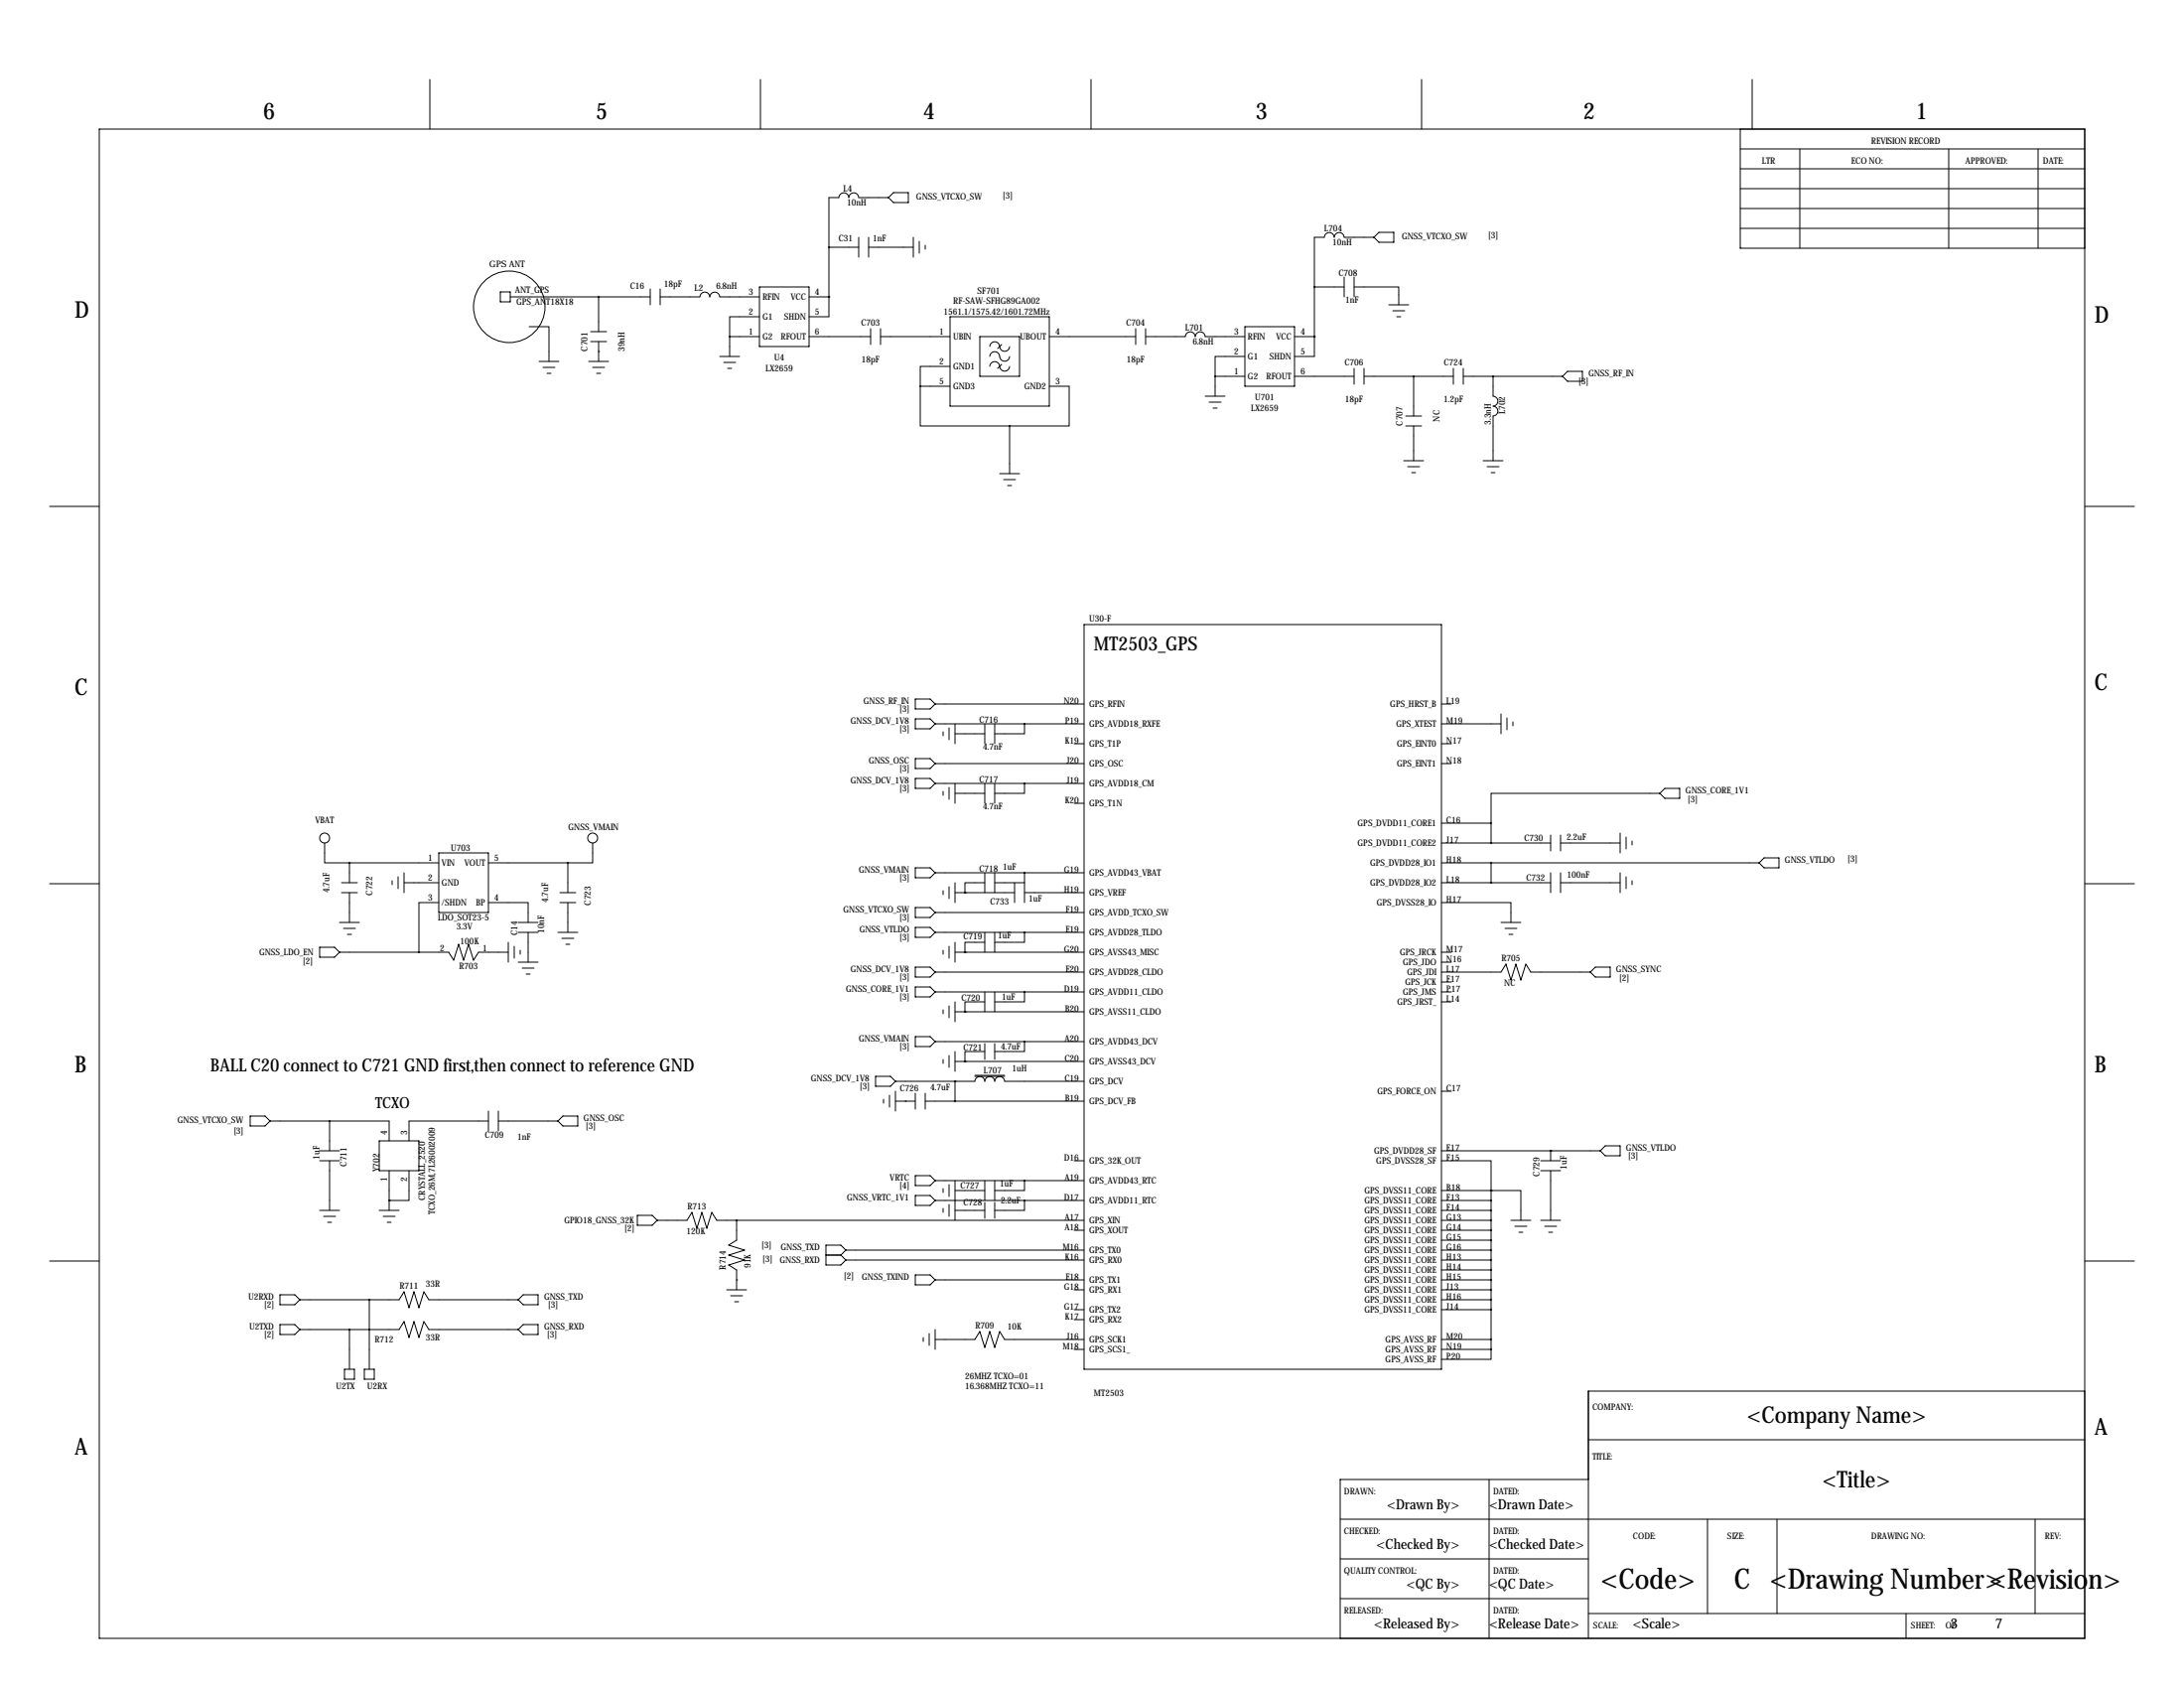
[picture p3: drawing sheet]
<svg xmlns="http://www.w3.org/2000/svg" width="559mm" height="432mm" viewBox="0 0 559 432" stroke-linecap="round" stroke-linejoin="round" font-family="sans-serif">
<g fill="none" stroke="#000" stroke-width=".25">
<path d="M25.4 33h508v386.1h-508zM110 20.3v12.7M194.6 20.3v12.7M279.1 20.3v12.7M363.7 20.3v12.7M445.3 38.1h88.1M445.3 33v30.5h88.1M448.3 20.3v12.7M460.5 38.1v25.4M498.6 38.1v25.4M521.5 38.1v25.4M227.3 50.5h-7.6a1.27 1.27 0 0 0-1.3-1.2 1.27 1.27 0 0 0-1.2 1.2 1.27 1.27 0 0 0-1.3-1.2 1.27 1.27 0 0 0-1.3 1.2h-2.5v30.5h-5.1"/>
<path d="M228.6 49.3h3.8v2.5h-3.8l-1.3-1.3zM445.3 48.3h88.1M445.3 43.2h88.1M445.3 53.3h88.1M445.3 58.4h88.1M128 74.7h2.6v2.5h-2.6zM130.6 75.9h35.8M153.2 75.9v8.9M166.4 73.9v4.1M168.9 75.9h10.2a1.27 1.27 0 0 1 1.2-1.2 1.27 1.27 0 0 1 1.3 1.2 1.27 1.27 0 0 1 1.3-1.2 1.27 1.27 0 0 1 1.2 1.2h10.2M168.9 73.9v4.1M194.3 73.4h12.7v15.2h-12.7z"/>
<path d="M207 75.9h5.1M212.1 75.9h.1M212.1 63.2h7.6M219.7 60.7v5.1M222.2 60.7v5.1M222.2 63.2h11.5M233.7 60.7v5.1M235.2 61.7v3.1M236.7 62.7v1.1M336.3 73.4h7.6M343.9 70.9v5M346.5 73.4h11.4v4.6"/>
<path d="M346.5 70.9v5M351.5 60.7h-7.6a1.27 1.27 0 0 0-1.3-1.2 1.27 1.27 0 0 0-1.2 1.2 1.27 1.27 0 0 0-1.3-1.2 1.27 1.27 0 0 0-1.3 1.2h-2.5v30.5h-5.1M351.5 60.7l1.3-1.3h3.8v2.6h-3.8zM355.3 78h5.1M356.4 79.5h3M135.4 83.6h5.1v8.9M137.9 92.5h5.1M138.9 94h3.1M140 95.5h1M150.6 92.5h5.1M151.1 87.4h4.1M151.1 84.8h4.1"/>
<path d="M151.6 94h3.1M152.7 95.5h1M153.2 89.9h.1M153.2 87.4v5.1M184.1 91.2h5.1M185.2 92.7h3M186.2 94.2h1M186.7 86.1h7.6M186.7 86.1v5.1M194.3 81h-7.6v5.1M207 86.1h15.8M222.8 84.1v4"/>
<path d="M225.3 84.1v4M225.3 86.1h17.8M235.5 98.8v10.2h22.8M235.5 98.8h7.6M243.1 93.7h-7.6v5.1M243.1 81h25.4v22.9h-25.4zM250.7 86.1h10.2v10.2h-10.2zM253.2 93.7a1.33 1.33 0 0 1 1.6-1.2 1.33 1.33 0 0 1 1.1 1.6 1.27 1.27 0 0 0 1.3 .8 1.27 1.27 0 0 0 1.1-1.2M253.2 91.2a1.33 1.33 0 0 1 1.6-1.2 1.33 1.33 0 0 1 1.1 1.6 1.27 1.27 0 0 0 1.3 .8 1.27 1.27 0 0 0 1.1-1.2M253.2 88.6a1.33 1.33 0 0 1 1.6-1.2 1.33 1.33 0 0 1 1.1 1.6 1.27 1.27 0 0 0 1.3 .9 1.27 1.27 0 0 0 1.1-1.2M256.3 93.2l-1 1M256.3 88.1l-1 1.1"/>
<path d="M268.5 98.8h5.1v10.2h-15.3M268.5 86.1h22.1M290.6 84.1v4M293.1 86.1h10.2a1.27 1.27 0 0 1 1.3-1.2 1.27 1.27 0 0 1 1.2 1.2 1.27 1.27 0 0 1 1.3-1.2 1.27 1.27 0 0 1 1.3 1.2h10.1M293.1 84.1v4M310.9 96.3h7.6M310.9 96.3v5M318.5 91.2h-7.6v5.1M318.5 83.6h12.7v15.2h-12.7zM331.2 86.1h5.1M331.2 96.3h15.3M336.3 86.1h.1"/>
<path d="M346.5 94.2v4.1M349 94.2v4.1M349 96.3h22.9M357.4 81h1M361.7 96.3v10.1M371.9 94.2v4.1M374.4 96.3h25.4M374.4 94.2v4.1M382 96.3v5a1.27 1.27 0 0 1 1.2 1.3 1.27 1.27 0 0 1-1.2 1.3 1.27 1.27 0 0 1 1.2 1.3 1.27 1.27 0 0 1-1.2 1.2v11.5M401.1 95h3.8v2.5h-3.8l-1.3-1.2zM258.3 109v12.2M308.4 101.3h5"/>
<path d="M309.4 102.9h3M310.4 104.4h1M359.2 117.9h5M359.7 106.4h4M359.7 109h4M360.2 119.4h3M361.7 109v8.9M379.5 117.9h5.1M380.5 119.4h3M12.7 129.5h12.7M255.8 121.2h5.1M256.8 122.7h3"/>
<path d="M257.8 124.2h1M361.2 120.9h1M381.5 120.9h1M533.4 129.5h12.7M277.4 159.8h91.4v190.5h-91.4zM234.2 178.8h3.8l1.3 1.3-1.3 1.3h-3.8zM234.2 183.9h3.8l1.3 1.3-1.3 1.2h-3.8zM234.2 194.1h3.8l1.3 1.2-1.3 1.3h-3.8zM234.2 199.1h3.8l1.3 1.3-1.3 1.3h-3.8zM239.3 185.2h38.1M239.3 195.3h38.1M239.3 180.1h38.1"/>
<path d="M241.3 187.2v1M242.8 186.2v3M244.3 187.7h7.7M244.3 185.2v5M252 185.2v5M254.5 185.2v5M262.1 185.2v2.5h-7.6M274.8 190.2h2.6M368.8 185.2h15.2M368.8 195.3h2.5M368.8 180.1h2.5M368.8 190.2h2.5"/>
<path d="M384 182.6v5.1M385.6 183.6v3.1M387.1 184.7v1M83.1 215.6v5.1h6.3M112.3 218.2h12.7v15.2h-12.7zM151.6 215.6v5.1h-6.3M239.3 200.4h38.1M241.3 202.4v1.1M242.8 201.4v3.1M244.3 202.9h7.7M244.3 200.4v5.1M252 200.4v5.1"/>
<path d="M254.5 200.4v5.1M262.1 200.4v2.5h-7.6M274.8 205.5h2.6M368.8 210.6h12.7M368.8 215.6h27.9M381.5 210.6v5M396.7 213.6v4.1M399.3 215.6h15.2M399.3 213.6v4.1M414.5 213.1v5.1M416.1 214.1v3.1M417.6 215.1v1.1"/>
<path d="M424.7 202.9h-43.2v7.7M426 201.7h3.8v2.5h-3.8l-1.3-1.3zM451.4 219.5h3.8v2.5h-3.8l-1.3-1.3zM12.7 226.1h12.7M86.9 236h5M87.4 225.8h4M87.4 228.3h4M87.9 237.5h3M88.9 239h1M89.4 220.7h22.9M89.4 220.7v5.1M89.4 228.3v7.7"/>
<path d="M100.3 225.3v1M101.9 224.3v3M103.4 225.8h8.9M103.4 223.3v5M112.3 230.9h-5.1v12.7M125 230.9h10.1v5.1M125 220.7h20.3M132.6 238.5h5.1M132.6 236h5.1M135.1 238.5v7.6M142.7 238.5h5.1M143.3 230.9h4"/>
<path d="M143.3 228.3h4M145.3 220.7v7.6M145.3 230.9v7.6M234.2 222h3.8l1.3 1.3-1.3 1.2h-3.8zM234.2 232.2h3.8l1.3 1.2-1.3 1.3h-3.8zM234.2 237.2h3.8l1.3 1.3-1.3 1.3h-3.8zM239.3 233.4h38.1M239.3 238.5h38.1M239.3 223.3h38.1M241.3 227.8v1.1M242.8 226.8v3.1M244.3 228.3h15.3"/>
<path d="M244.3 225.8v5.1M246.9 228.3h.1M252 225.8h-5.1v2.5M252 223.3v5M252 238.5v5.1M254.5 223.3v5M254.5 238.5v5.1M259.6 225.8v5.1M262.1 223.3v2.5h-7.6M262.1 238.5v2.5h-7.6M262.1 228.3h15.3M262.1 225.8v5.1"/>
<path d="M368.8 230.9h17.8v5.1M368.8 220.7h81.3M368.8 225.8h27.9M381.5 220.7v5.1M384 236h5.1M385.1 237.5h3M386.1 239h1M396.7 223.3v5M399.3 225.8h15.2M399.3 223.3v5M414.5 223.3v5M416.1 224.3v3"/>
<path d="M417.6 225.3v1M533.4 226.1h12.7M81.8 242.3h3.8l1.3 1.3-1.3 1.3h-3.8zM86.9 243.6h27.9l1.3 2 1.2-4 1.3 4 1.3-4 1.3 4 1.2-2h7.6M130 241v5.1M131.6 242.1v3M132.6 246.1h5.1M133.1 243.1v1M133.6 247.6h3.1M134.6 249.2h1M143.8 240h3M144.8 241.6h1"/>
<path d="M234.2 247.4h3.8l1.3 1.3-1.3 1.2h-3.8zM234.2 252.5h3.8l1.3 1.2-1.3 1.3h-3.8zM239.3 248.7h38.1M239.3 253.7h38.1M241.3 243.1v1M241.3 258.3v1M242.8 242.1v3M242.8 257.3v3M244.3 243.6h33.1M244.3 258.8h33.1M244.3 241v5.1M244.3 256.3v5.1"/>
<path d="M246.9 243.6h.1M246.9 258.8h.1M252 241h-5.1v2.6M252 256.3h-5.1v2.5M252 253.7v5.1M254.5 253.7v5.1M262.1 253.7v2.6h-7.6M368.8 243.6h2.5M368.8 248.7h15.2l1.3-2.1 1.3 4.1 1.3-4.1 1.2 4.1 1.3-4.1 1.3 2.1h15.2M368.8 253.7h2.5M368.8 246.1h2.5M368.8 251.2h2.5"/>
<path d="M368.8 256.3h2.5M406.9 248.7l1.3-1.3h3.8v2.5h-3.8zM224 275.3h3.8l1.3 1.3-1.3 1.3h-3.8zM229.1 276.6h20.3a1.27 1.27 0 0 1 1.3-1.2 1.27 1.27 0 0 1 1.3 1.2 1.27 1.27 0 0 1 1.2-1.2 1.27 1.27 0 0 1 1.3 1.2 1.27 1.27 0 0 1 1.3-1.2 1.27 1.27 0 0 1 1.2 1.2h20.4M229.1 279.1v5.1M234.2 265.2h3.8l1.3 1.2-1.3 1.3h-3.8zM234.2 279.7v4M236.7 279.7v4M239.3 266.4h38.1M241.3 271v1M242.8 270v3M244.3 276.6h.1"/>
<path d="M244.3 271.5h33.1M244.3 269v5.1M244.3 276.6v5.1M246.9 271.5h.1M249.4 275.3h7.6M249.4 275.1h7.6M252 269h-5.1v2.5M252 267v4M254.5 267v4M262.1 266.4v2.6h-7.6M368.8 279.1h2.5M64 285.5h3.8l1.3 1.3-1.3 1.2h-3.8z"/>
<path d="M69.1 286.8h30.5v5M81.8 296.9h5.1M81.8 294.4h5.1M84.3 286.8v7.6M84.3 296.9v12.7M97 291.8h10.2v7.7h-10.2zM99.6 299.5v10.1M104.6 299.5v7.6h-5M125 284.2v5.1M125 286.8h-20.4v5M127.5 284.2v5.1M127.5 286.8h15.2"/>
<path d="M144 285.5h3.8v2.5h-3.8l-1.3-1.2zM226.1 281.2v1M227.6 280.2v3M229.1 281.7h5.1M231.6 281.7h.1M236.7 281.7h40.7M274.8 296.9h2.6M368.8 296.9h12.7v7.6M368.8 294.4h40.6M394.2 296.9h5.1M394.2 299.5h5.1M396.7 294.4h.1"/>
<path d="M396.7 294.4v2.5M396.7 299.5v12.7M410.7 293.1h3.8v2.6h-3.8l-1.3-1.3zM81.8 309.6h5.1M82.8 311.1h3.1M83.8 312.7h1M97 309.6h5.1M98 311.1h3.1M99.1 312.7h1M99.6 307.1h.1M163.1 310.9h3.8l1.2 1.3-1.2 1.2h-3.8zM168.1 312.2h7.7l1.2-2.1 1.3 4.1 1.3-4.1 1.2 4.1 1.3-4.1 1.3 2.1h94"/>
<path d="M188.5 312.2v5l-2.1 1.3 4.1 1.3-4.1 1.3 4.1 1.2-4.1 1.3 2.1 1.3v5M216.4 319.8h61M216.4 319.8l-1.3 1.3M216.4 319.8l-1.3-1.3h-3.8v5.1h3.8l1.3-1.3M234.2 300.7h3.8l1.3 1.3-1.3 1.3h-3.8zM234.2 305.8h3.8l1.3 1.3-1.3 1.3h-3.8zM239.3 302h38.1M239.3 307.1h38.1M241.3 304v1.1M241.3 309.1v1M242.8 303v3.1M242.8 308.1v3"/>
<path d="M244.3 304.5h7.7M244.3 309.6h7.7M244.3 302v10.2M252 302v5.1M252 307.6v4.1M254.5 302v5.1M254.5 307.6v4.1M262.1 302v2.5h-7.6M262.1 307.1v2.5h-7.6M274.8 314.7h2.6M368.8 307.1h12.7M368.8 312.2h12.7"/>
<path d="M368.8 314.7h12.7M368.8 319.8h12.7M368.8 304.5h12.7M368.8 309.6h12.7M368.8 317.2h12.7M381.5 304.5h.1M381.5 304.5h7.6v7.7M381.5 304.5v40.7M386.6 312.2h5.1M387.6 313.7h3.1M388.6 315.2h1M394.2 312.2h5.1"/>
<path d="M395.2 313.7h3.1M396.2 315.2h1.1M12.7 322.6h12.7M71.6 331.2h3.8l1.3 1.3-1.3 1.3h-3.8zM71.6 338.8h3.8l1.3 1.3-1.3 1.3h-3.8zM76.7 332.5h25.4l1.3-2 1.2 4 1.3-4 1.3 4 1.3-4 1.2 2h22.9M94.5 332.5v17.8M132.6 332.5l1.3-1.3h3.8v2.6h-3.8zM185.9 329.9h5.1M186.9 331.5h3.1M188 333h1M188.5 327.4h.1"/>
<path d="M211.3 321.1h3.8M215.1 321.1l1.3 1.2M216.4 322.3h61M234.2 326.1h3.8l1.3 1.3-1.3 1.3h-3.8zM239.3 327.4h38.1M274.8 329.9h2.6M274.8 335h2.6M274.8 337.6h2.6M368.8 324.9h12.7M368.8 327.4h12.7M368.8 329.9h12.7M368.8 335h12.7"/>
<path d="M368.8 322.3h12.7M368.8 332.5h12.7M533.4 322.6h12.7M76.7 340.1h25.4l1.3-2 1.2 4 1.3-4 1.3 4 1.3-4 1.2 2h22.9M88.1 350.3h2.6v2.5h-2.6zM89.4 340.1v10.2M93.2 350.3h2.6v2.5h-2.6zM132.6 340.1l1.3-1.3h3.8v2.6h-3.8zM236.2 342.1v1.1M237.7 341.1v3.1M239.3 342.6h10.1l1.3-2 1.3 4.1 1.2-4.1 1.3 4.1 1.3-4.1 1.2 2h20.4M239.3 340.1v5.1"/>
<path d="M274.8 345.2h2.6M368.8 345.2h12.7M368.8 342.6h12.7M381.5 345.2v2.5h-12.7M533.4 355.9h-127v63.2M381 378.5v40.6M406.4 368.3h127M406.4 378.5h-63.5v40.6M342.9 388.6h190.5M342.9 398.8h63.5M436.9 388.6v24.1M454.7 388.6v24.1"/>
<path d="M520.7 388.6v24.1M342.9 408.9h63.5M406.4 412.7h127M487.7 412.7v6.4"/>
<circle cx="130.3" cy="78.5" r="9.1"/>
<circle cx="83.1" cy="214.4" r="1.27"/>
<circle cx="151.6" cy="214.4" r="1.27"/>
</g>
<path d="M244.3 281.7a.05 .05 0 0 0 .1 0 .05 .05 0 0 0-.1 0zM244.3 276.6a.05 .05 0 0 0 .1 0 .05 .05 0 0 0-.1 0zM396.7 294.4a.05 .05 0 0 0 .1 0 .05 .05 0 0 0-.1 0zM153.1 75.9a.05 .05 0 0 0 .1 0 .05 .05 0 0 0-.1 0zM99.5 307.1a.05 .05 0 0 0 .1 0 .05 .05 0 0 0-.1 0zM188.4 312.2a.05 .05 0 0 0 .1 0 .05 .05 0 0 0-.1 0zM235.4 98.8a.05 .05 0 0 0 .1 0 .05 .05 0 0 0-.1 0z" fill="#000" stroke="#000" stroke-width=".51"/>
<g font-size="7.3">
<text x="409.6" y="406.3">&lt;Code&gt;</text>
<text x="443.7" y="406.3">C &lt;Drawing Number&gt;</text>
<text x="509" y="406.3">&lt;Revision&gt;</text>
</g>
<g font-size="5.9">
<text x="67.3" y="30.5">6</text>
<text x="152.4" y="30.5">5</text>
<text x="236.2" y="30.5">4</text>
<text x="321.3" y="30.5">3</text>
<text x="405.1" y="30.5">2</text>
<text x="490.2" y="30.5">1</text>
<text x="19" y="81.3">D</text>
<text x="535.9" y="82.6">D</text>
<text x="19" y="177.8">C</text>
<text x="535.9" y="176.5">C</text>
<text x="19" y="274.3">B</text>
<text x="535.9" y="274.3">B</text>
<text x="447" y="363.9">&lt;Company Name&gt;</text>
<text x="535.9" y="367">A</text>
<text x="19" y="372.1">A</text>
<text x="466.3" y="380.4">&lt;Title&gt;</text>
</g>
<text font-size="4.9" x="279.9" y="166.4">MT2503_GPS</text>
<text font-size="4.6" x="53.8" y="274.1">BALL C20 connect to C721 GND first,then connect to reference GND</text>
<text font-size="4" x="96.1" y="283.6">TCXO</text>
<g font-size="3.6">
<text x="354.9" y="386">&lt;Drawn By&gt;</text>
<text x="381" y="386">&lt;Drawn Date&gt;</text>
<text x="352.2" y="396.2">&lt;Checked By&gt;</text>
<text x="381" y="396.2">&lt;Checked Date&gt;</text>
<text x="359.9" y="406.3">&lt;QC By&gt;</text>
<text x="381" y="406.3">&lt;QC Date&gt;</text>
<text x="351.6" y="416.5">&lt;Released By&gt;</text>
<text x="381" y="416.5">&lt;Release Date&gt;</text>
<text x="417.8" y="416.5">&lt;Scale&gt;</text>
<text x="499.1" y="416.5">3</text>
<text x="510.5" y="416.5">7</text>
</g>
<g font-size="2.3">
<text x="450.8" y="41.9">LTR</text>
<text x="473.7" y="41.9">ECO NO:</text>
<text x="478.8" y="36.8">REVISION RECORD</text>
<text x="502.9" y="41.9">APPROVED:</text>
<text x="522.7" y="41.9">DATE:</text>
<text x="215.8" y="49">L4</text>
<text x="216.7" y="52.6">10nH</text>
<text x="234.4" y="51.1">GNSS_VTCXO_SW</text>
<text x="256.6" y="50.8">[3]</text>
<text x="338.8" y="59.2">L704</text>
<text x="214.6" y="61.7">C31</text>
<text x="223.3" y="61.7">1nF</text>
<text x="340.9" y="62.7">10nH</text>
<text x="358.6" y="61.2">GNSS_VTCXO_SW</text>
<text x="380.8" y="61">[3]</text>
<text x="125.2" y="68.3">GPS ANT</text>
<text x="342.5" y="70.6">C708</text>
<text x="131.8" y="74.9">ANT_GPS</text>
<text x="132.1" y="78">GPS_ANT18X18</text>
<text x="161.2" y="73.9">C16</text>
<text x="169.9" y="73.4">18pF</text>
<text x="177.7" y="74.4">L2</text>
<text x="183.2" y="73.9">6.8nH</text>
<text x="191.6" y="75.4">3</text>
<text x="195.1" y="76.7">RFIN</text>
<text x="202.3" y="76.7">VCC</text>
<text x="208.5" y="75.4">4</text>
<text x="243.9" y="77.7">RF-SAW-SFHG89GA002</text>
<text x="250.1" y="75.2">SF701</text>
<text x="344.2" y="77.5">1nF</text>
<text x="191.6" y="80.5">2</text>
<text x="195.1" y="81.8">G1</text>
<text x="200.6" y="81.8">SHDN</text>
<text x="208.5" y="80.5">5</text>
<text x="220.3" y="83.3">C703</text>
<text x="241.4" y="80.5">1561.1/1575.42/1601.72MHz</text>
<text x="288.1" y="83.3">C704</text>
<text x="150.4" y="89.8" transform="rotate(-90 150.4 89.8)">C701</text>
<text x="159.8" y="89.9" transform="rotate(-90 159.8 89.9)">39nH</text>
<text x="191.6" y="85.6">1</text>
<text x="195.1" y="86.9">G2</text>
<text x="199.8" y="86.9">RFOUT</text>
<text x="208.5" y="85.6">6</text>
<text x="240.4" y="85.6">1</text>
<text x="243.8" y="86.9">UBIN</text>
<text x="261" y="86.9">UBOUT</text>
<text x="270" y="85.6">4</text>
<text x="303.3" y="84.6">L701</text>
<text x="305.1" y="88.1">6.8nH</text>
<text x="315.8" y="85.6">3</text>
<text x="319.3" y="86.9">RFIN</text>
<text x="326.5" y="86.9">VCC</text>
<text x="332.7" y="85.6">4</text>
<text x="195.9" y="95">LX2659</text>
<text x="198.1" y="92.2">U4</text>
<text x="220.5" y="92.7">18pF</text>
<text x="240.4" y="93.2">2</text>
<text x="243.8" y="94.5">GND1</text>
<text x="288.3" y="92.7">18pF</text>
<text x="315.8" y="95.8">1</text>
<text x="315.8" y="90.7">2</text>
<text x="319.3" y="92">G1</text>
<text x="324.8" y="92">SHDN</text>
<text x="332.7" y="90.7">5</text>
<text x="332.7" y="95.8">6</text>
<text x="344" y="93.5">C706</text>
<text x="369.4" y="93.5">C724</text>
<text x="240.4" y="98.3">5</text>
<text x="243.8" y="99.6">GND3</text>
<text x="262" y="99.6">GND2</text>
<text x="270" y="98.3">3</text>
<text x="319.3" y="97">G2</text>
<text x="324" y="97">RFOUT</text>
<text x="403.9" y="98.3">[3]</text>
<text x="406.4" y="96.3">GNSS_RF_IN</text>
<text x="320.1" y="105.2">LX2659</text>
<text x="321.1" y="102.4">U701</text>
<text x="344.1" y="102.9">18pF</text>
<text x="368.3" y="107.9" transform="rotate(-90 368.3 107.9)">NC</text>
<text x="369.4" y="102.9">1.2pF</text>
<text x="385.1" y="105.9" transform="rotate(-90 385.1 105.9)">L702</text>
<text x="358.9" y="108.9" transform="rotate(-90 358.9 108.9)">C707</text>
<text x="381.5" y="108.6" transform="rotate(-90 381.5 108.6)">3.3nH</text>
<text x="278.6" y="159">U30-F</text>
<text x="217.6" y="185.2">GNSS_DCV_1V8</text>
<text x="220.9" y="180.1">GNSS_RF_IN</text>
<text x="230.2" y="182.1">[3]</text>
<text x="250.5" y="184.9">C716</text>
<text x="272.1" y="180.1">N20</text>
<text x="272.5" y="185.2">P19</text>
<text x="278.6" y="180.9">GPS_RFIN</text>
<text x="278.6" y="185.9">GPS_AVDD18_RXFE</text>
<text x="355.7" y="180.9">GPS_HRST_B</text>
<text x="357.3" y="185.9">GPS_XTEST</text>
<text x="370.1" y="185.2">M19</text>
<text x="370.1" y="180.1">L19</text>
<text x="230.2" y="187.2">[3]</text>
<text x="251.5" y="191.8">4.7nF</text>
<text x="272.5" y="190.2">K19</text>
<text x="278.6" y="191">GPS_T1P</text>
<text x="357.4" y="191">GPS_EINT0</text>
<text x="370.1" y="190.2">N17</text>
<text x="222.3" y="195.3">GNSS_OSC</text>
<text x="230.2" y="197.4">[3]</text>
<text x="272.9" y="195.3">J20</text>
<text x="278.6" y="196.1">GPS_OSC</text>
<text x="357.4" y="196.1">GPS_EINT1</text>
<text x="370.1" y="195.3">N18</text>
<text x="217.6" y="200.4">GNSS_DCV_1V8</text>
<text x="230.2" y="202.4">[3]</text>
<text x="250.5" y="200.2">C717</text>
<text x="272.9" y="200.4">J19</text>
<text x="278.6" y="201.2">GPS_AVDD18_CM</text>
<text x="431.3" y="202.9">GNSS_CORE_1V1</text>
<text x="251.5" y="207">4.7nF</text>
<text x="272.5" y="205.5">K20</text>
<text x="278.6" y="206.3">GPS_T1N</text>
<text x="431.8" y="205.2">[3]</text>
<text x="80.6" y="210.6">VBAT</text>
<text x="145.4" y="212.3">GNSS_VMAIN</text>
<text x="347.4" y="211.3">GPS_DVDD11_CORE1</text>
<text x="370.1" y="210.6">C16</text>
<text x="370.1" y="215.6">J17</text>
<text x="390" y="215.1">C730</text>
<text x="400.8" y="214.9">2.2uF</text>
<text x="109.6" y="220.2">1</text>
<text x="113" y="221.5">VIN</text>
<text x="115.4" y="217.7">U703</text>
<text x="118.8" y="221.5">VOUT</text>
<text x="126.5" y="220.2">5</text>
<text x="347.4" y="216.4">GPS_DVDD11_CORE2</text>
<text x="350.5" y="221.5">GPS_DVDD28_IO1</text>
<text x="370.1" y="220.7">H18</text>
<text x="456.7" y="220.7">GNSS_VTLDO</text>
<text x="472.7" y="220.5">[3]</text>
<text x="109.6" y="225.3">2</text>
<text x="113" y="226.6">GND</text>
<text x="219.7" y="223.3">GNSS_VMAIN</text>
<text x="230.2" y="225.3">[3]</text>
<text x="250.5" y="223">C718</text>
<text x="256.6" y="222.5">1uF</text>
<text x="272.3" y="223.3">G19</text>
<text x="278.6" y="224">GPS_AVDD43_VBAT</text>
<text x="350.5" y="226.6">GPS_DVDD28_IO2</text>
<text x="370.1" y="225.8">L18</text>
<text x="390.5" y="225.3">C732</text>
<text x="401" y="224.5">100nF</text>
<text x="84.3" y="228.3" transform="rotate(-90 84.3 228.3)">4.7uF</text>
<text x="95.3" y="229" transform="rotate(-90 95.3 229)">C722</text>
<text x="109.6" y="230.4">3</text>
<text x="113" y="231.7">/SHDN</text>
<text x="121.8" y="231.7">BP</text>
<text x="126.5" y="230.4">4</text>
<text x="140.2" y="230.9" transform="rotate(-90 140.2 230.9)">4.7uF</text>
<text x="151.1" y="231.5" transform="rotate(-90 151.1 231.5)">C723</text>
<text x="215.8" y="233.4">GNSS_VTCXO_SW</text>
<text x="253.3" y="231.4">C733</text>
<text x="263.2" y="230.6">1uF</text>
<text x="272.3" y="228.3">H19</text>
<text x="272.7" y="233.4">F19</text>
<text x="278.6" y="229.1">GPS_VREF</text>
<text x="352.3" y="231.7">GPS_DVSS28_IO</text>
<text x="370.1" y="230.9">H17</text>
<text x="112" y="235.5">LDO_SOT23-5</text>
<text x="116.8" y="237.8">3.3V</text>
<text x="132.3" y="239.3" transform="rotate(-90 132.3 239.3)">C14</text>
<text x="139.2" y="238.8" transform="rotate(-90 139.2 238.8)">10nF</text>
<text x="219.9" y="238.5">GNSS_VTLDO</text>
<text x="230.2" y="235.5">[3]</text>
<text x="272.7" y="238.5">E19</text>
<text x="278.6" y="234.2">GPS_AVDD_TCXO_SW</text>
<text x="278.6" y="239.3">GPS_AVDD28_TLDO</text>
<text x="66.3" y="244.4">GNSS_LDO_EN</text>
<text x="112.6" y="243.3">2</text>
<text x="117.8" y="241.6">100K</text>
<text x="123.4" y="243.3">1</text>
<text x="230.2" y="240.5">[3]</text>
<text x="246.5" y="240.3">C719</text>
<text x="255.3" y="240">1uF</text>
<text x="272.3" y="243.6">G20</text>
<text x="278.6" y="244.4">GPS_AVSS43_MISC</text>
<text x="358.2" y="244.4">GPS_JRCK</text>
<text x="370.1" y="243.6">M17</text>
<text x="384.1" y="245.9">R705</text>
<text x="77.5" y="246.6">[2]</text>
<text x="117.4" y="247.9">R703</text>
<text x="217.6" y="248.7">GNSS_DCV_1V8</text>
<text x="230.2" y="250.7">[3]</text>
<text x="272.7" y="248.7">E20</text>
<text x="278.6" y="249.4">GPS_AVDD28_CLDO</text>
<text x="359" y="246.9">GPS_JDO</text>
<text x="359.5" y="252">GPS_JCK</text>
<text x="360" y="249.4">GPS_JDI</text>
<text x="370.1" y="246.1">N16</text>
<text x="370.1" y="248.7">L17</text>
<text x="370.1" y="251.2">F17</text>
<text x="413.5" y="248.7">GNSS_SYNC</text>
<text x="414.3" y="251">[2]</text>
<text x="216.5" y="253.7">GNSS_CORE_1V1</text>
<text x="230.2" y="255.8">[3]</text>
<text x="246" y="256">C720</text>
<text x="256.4" y="255.8">1uF</text>
<text x="272.3" y="253.7">D19</text>
<text x="278.6" y="254.5">GPS_AVDD11_CLDO</text>
<text x="357.5" y="257.1">GPS_JRST_</text>
<text x="359" y="254.5">GPS_JMS</text>
<text x="370.1" y="253.7">P17</text>
<text x="370.1" y="256.3">L14</text>
<text x="384.9" y="252.2">NC</text>
<text x="272.5" y="258.8">B20</text>
<text x="278.6" y="259.6">GPS_AVSS11_CLDO</text>
<text x="219.7" y="266.4">GNSS_VMAIN</text>
<text x="230.2" y="268.5">[3]</text>
<text x="246.5" y="268.7">C721</text>
<text x="256.1" y="268.5">4.7uF</text>
<text x="272.4" y="266.4">A20</text>
<text x="278.6" y="267.2">GPS_AVDD43_DCV</text>
<text x="251.7" y="274.6">L707</text>
<text x="258.9" y="274.1">1uH</text>
<text x="272.4" y="271.5">C20</text>
<text x="278.6" y="272.3">GPS_AVSS43_DCV</text>
<text x="207.5" y="276.6">GNSS_DCV_1V8</text>
<text x="220" y="278.6">[3]</text>
<text x="230.2" y="279.1">C726</text>
<text x="238" y="278.9">4.7uF</text>
<text x="272.4" y="276.6">C19</text>
<text x="272.5" y="281.7">B19</text>
<text x="278.6" y="277.4">GPS_DCV</text>
<text x="352.4" y="279.9">GPS_FORCE_ON</text>
<text x="370.1" y="279.1">C17</text>
<text x="45.4" y="287.4">GNSS_VTCXO_SW</text>
<text x="149.4" y="286.8">GNSS_OSC</text>
<text x="278.6" y="282.5">GPS_DCV_FB</text>
<text x="59.8" y="290.2">[3]</text>
<text x="99.1" y="290.3" transform="rotate(-90 99.1 290.3)">4</text>
<text x="104.1" y="290.3" transform="rotate(-90 104.1 290.3)">3</text>
<text x="124.1" y="291.1">C709</text>
<text x="132.4" y="291.6">1nF</text>
<text x="149.9" y="288.8">[3]</text>
<text x="81.8" y="296.6" transform="rotate(-90 81.8 296.6)">1uF</text>
<text x="88.7" y="298.3" transform="rotate(-90 88.7 298.3)">C711</text>
<text x="97" y="299.8" transform="rotate(-90 97 299.8)">Y702</text>
<text x="272.3" y="296.9">D16</text>
<text x="278.6" y="297.7">GPS_32K_OUT</text>
<text x="351.6" y="295.2">GPS_DVDD28_SF</text>
<text x="352.1" y="297.7">GPS_DVSS28_SF</text>
<text x="370.1" y="294.4">E17</text>
<text x="370.1" y="296.9">F15</text>
<text x="400.8" y="299.1" transform="rotate(-90 400.8 299.1)">1uF</text>
<text x="416.1" y="294.4">GNSS_VTLDO</text>
<text x="416.6" y="296.4">[3]</text>
<text x="99.1" y="302.2" transform="rotate(-90 99.1 302.2)">1</text>
<text x="104.1" y="302.2" transform="rotate(-90 104.1 302.2)">2</text>
<text x="227.7" y="302">VRTC</text>
<text x="230.2" y="304">[4]</text>
<text x="245.7" y="304">C727</text>
<text x="255.8" y="303.5">1uF</text>
<text x="272.4" y="302">A19</text>
<text x="278.6" y="302.8">GPS_AVDD43_RTC</text>
<text x="349.1" y="305.3">GPS_DVSS11_CORE</text>
<text x="370.1" y="304.5">B18</text>
<text x="394" y="300.9" transform="rotate(-90 394 300.9)">C729</text>
<text x="108.7" y="307" transform="rotate(-90 108.7 307)">CRYSTALL_2520</text>
<text x="111.3" y="310.7" transform="rotate(-90 111.3 310.7)">TCXO_26M,7L26002009</text>
<text x="175.9" y="309.4">R713</text>
<text x="216.7" y="307.1">GNSS_VRTC_1V1</text>
<text x="246.5" y="308.4">C728</text>
<text x="256.1" y="307.9">2.2uF</text>
<text x="272.3" y="307.1">D17</text>
<text x="278.6" y="307.9">GPS_AVDD11_RTC</text>
<text x="349.1" y="307.9">GPS_DVSS11_CORE</text>
<text x="349.1" y="310.4">GPS_DVSS11_CORE</text>
<text x="370.1" y="307.1">F13</text>
<text x="370.1" y="309.6">F14</text>
<text x="144.4" y="312.9">GPIO18_GNSS_32K</text>
<text x="159.8" y="315">[2]</text>
<text x="175.7" y="315.7">120K</text>
<text x="272.4" y="312.2">A17</text>
<text x="272.4" y="314.7">A18</text>
<text x="278.6" y="312.9">GPS_XIN</text>
<text x="278.6" y="315.5">GPS_XOUT</text>
<text x="349.1" y="312.9">GPS_DVSS11_CORE</text>
<text x="349.1" y="315.5">GPS_DVSS11_CORE</text>
<text x="370.1" y="312.2">G13</text>
<text x="370.1" y="314.7">G14</text>
<text x="370.1" y="317.2">G15</text>
<text x="194.9" y="319.3">[3]</text>
<text x="195.1" y="322.8">[3]</text>
<text x="199.5" y="323.1">GNSS_RXD</text>
<text x="199.8" y="319.8">GNSS_TXD</text>
<text x="271.9" y="319.8">M16</text>
<text x="272.5" y="322.3">K16</text>
<text x="278.6" y="323.1">GPS_RX0</text>
<text x="278.6" y="320.6">GPS_TX0</text>
<text x="349.1" y="318">GPS_DVSS11_CORE</text>
<text x="349.1" y="320.6">GPS_DVSS11_CORE</text>
<text x="349.1" y="323.1">GPS_DVSS11_CORE</text>
<text x="370.1" y="319.8">G16</text>
<text x="370.1" y="322.3">H13</text>
<text x="102.2" y="329.7">R711</text>
<text x="108.9" y="329.2">33R</text>
<text x="185.7" y="324.8" transform="rotate(-90 185.7 324.8)">R714</text>
<text x="192" y="324.4" transform="rotate(-90 192 324.4)">91K</text>
<text x="215.9" y="327.2">[2]</text>
<text x="220.5" y="327.4">GNSS_TXIND</text>
<text x="272.3" y="329.9">G18</text>
<text x="272.7" y="327.4">E18</text>
<text x="278.6" y="328.2">GPS_TX1</text>
<text x="349.1" y="325.6">GPS_DVSS11_CORE</text>
<text x="349.1" y="328.2">GPS_DVSS11_CORE</text>
<text x="370.1" y="324.9">H14</text>
<text x="370.1" y="327.4">H15</text>
<text x="370.1" y="329.9">J13</text>
<text x="63.5" y="332.5">U2RXD</text>
<text x="67.6" y="334.5">[2]</text>
<text x="139.2" y="332.5">GNSS_TXD</text>
<text x="140.2" y="334.5">[3]</text>
<text x="272.3" y="335">G17</text>
<text x="278.6" y="330.7">GPS_RX1</text>
<text x="278.6" y="335.8">GPS_TX2</text>
<text x="349.1" y="333.3">GPS_DVSS11_CORE</text>
<text x="349.1" y="330.7">GPS_DVSS11_CORE</text>
<text x="349.1" y="335.8">GPS_DVSS11_CORE</text>
<text x="370.1" y="332.5">H16</text>
<text x="370.1" y="335">J14</text>
<text x="63.8" y="340.1">U2TXD</text>
<text x="139.2" y="340.1">GNSS_RXD</text>
<text x="249.5" y="339.9">R709</text>
<text x="257.8" y="340.1">10K</text>
<text x="272.5" y="337.6">K17</text>
<text x="278.6" y="338.3">GPS_RX2</text>
<text x="67.6" y="342.1">[2]</text>
<text x="95.9" y="343.4">R712</text>
<text x="108.9" y="342.9">33R</text>
<text x="140" y="342.1">[3]</text>
<text x="271.9" y="345.2">M18</text>
<text x="272.9" y="342.6">J16</text>
<text x="278.6" y="343.4">GPS_SCK1</text>
<text x="278.6" y="346">GPS_SCS1_</text>
<text x="354.5" y="343.4">GPS_AVSS_RF</text>
<text x="354.5" y="346">GPS_AVSS_RF</text>
<text x="370.1" y="342.6">M20</text>
<text x="370.1" y="345.2">N19</text>
<text x="370.1" y="347.7">P20</text>
<text x="246.9" y="352.8">26MHZ TCXO=01</text>
<text x="354.5" y="348.5">GPS_AVSS_RF</text>
<text x="86" y="355.3">U2TX</text>
<text x="94" y="355.3">U2RX</text>
<text x="246.9" y="355.3">16.368MHZ TCXO=11</text>
<text x="279.9" y="357.1">MT2503</text>
<text x="407.4" y="360.7">COMPANY:</text>
<text x="407.4" y="373.4">TITLE:</text>
<text x="343.9" y="382.3">DRAWN:</text>
<text x="382" y="382.3">DATED:</text>
<text x="343.9" y="392.4">CHECKED:</text>
<text x="382" y="392.4">DATED:</text>
<text x="417.8" y="393.7">CODE:</text>
<text x="442" y="393.7">SIZE:</text>
<text x="478.8" y="393.7">DRAWING NO:</text>
<text x="523.2" y="393.7">REV:</text>
<text x="343.9" y="402.6">QUALITY CONTROL:</text>
<text x="382" y="402.6">DATED:</text>
<text x="343.9" y="412.7">RELEASED:</text>
<text x="382" y="412.7">DATED:</text>
<text x="407.7" y="416.6">SCALE:</text>
<text x="488.9" y="416.6">SHEET:</text>
<text x="497.8" y="416.6">OF</text>
</g>
</svg>
